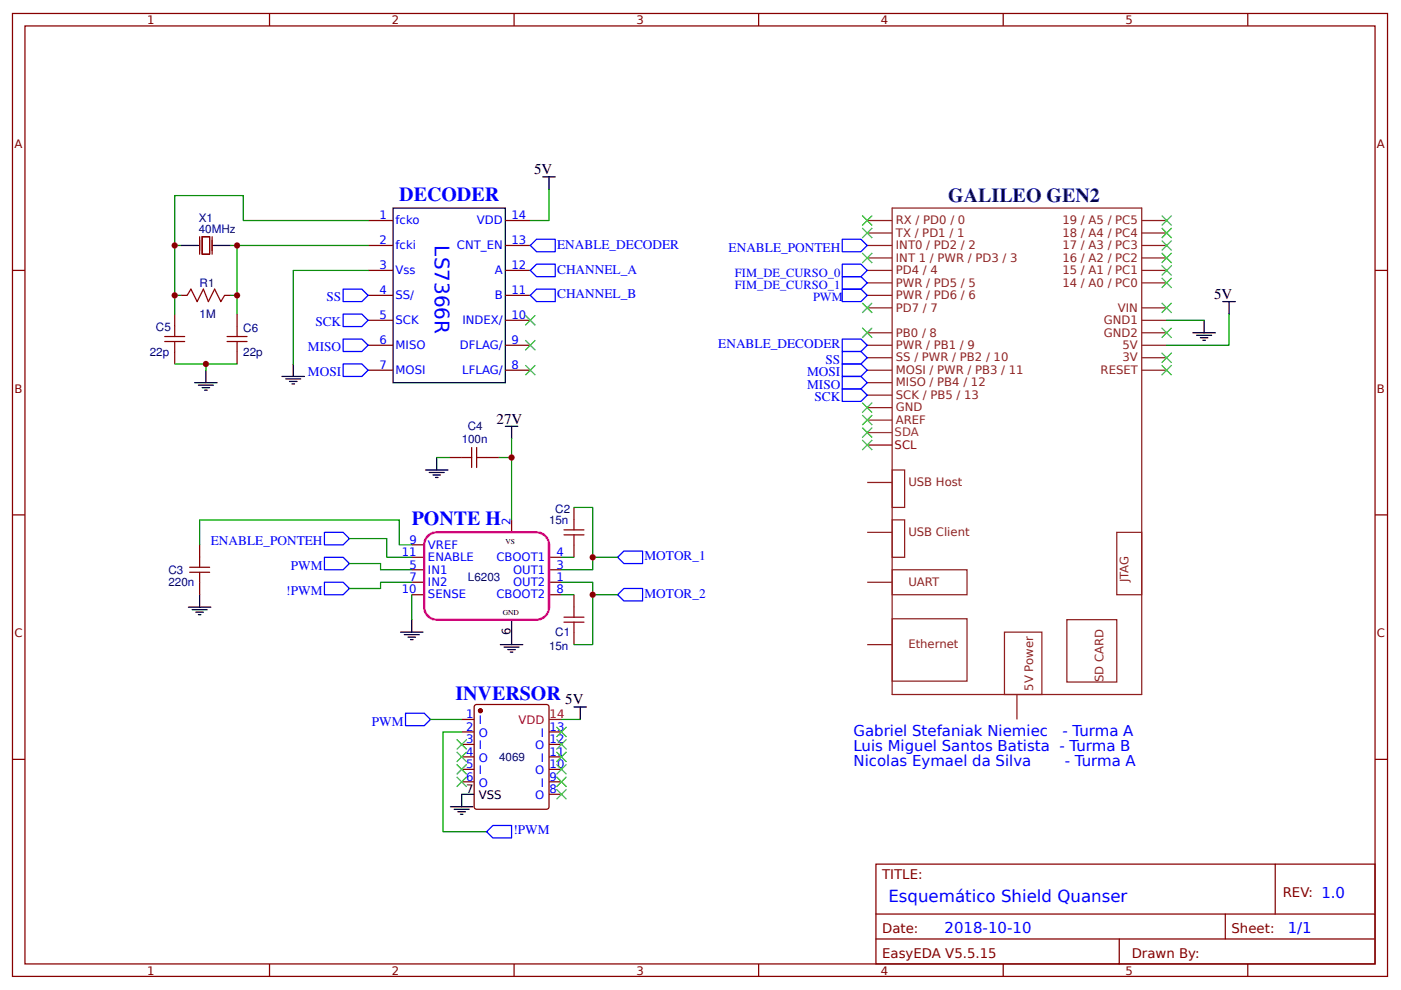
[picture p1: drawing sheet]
<svg xmlns="http://www.w3.org/2000/svg" width="297mm" height="210mm" viewBox="0 0 297 210" stroke-linecap="round" stroke-linejoin="round" font-family="sans-serif">
<g fill="none" stroke="#800" stroke-width=".26">
<path d="M2.6 2.9h291.6v204.2h-291.6zM5.3 5.5h286.3v199h-286.3zM57.1 2.9v2.6M109 2.9v2.6M160.9 2.9v2.6M212.7 2.9v2.6M264.6 2.9v2.6M2.6 57.4h2.7M42.3 50.2v3.7M42.9 50.2h1.5v3.7h-1.5zM45 50.2v3.7M78.1 57.4h5.2"/>
<path d="M78.1 46.8h5.2M78.1 52.1h5.2M107.2 57.4h5.2M107.2 46.8h5.2M107.2 52.1h5.2M291.6 57.4h2.6M37 66.6v2.7M37 74.6v2.6M38.4 62.7h1.3M47.6 62.7h1.3M50.3 66.6v2.7M50.3 74.6v2.6"/>
<path d="M78.1 62.7h5.2M78.1 67.9h5.2M78.1 73.2h5.2M78.1 78.5h5.2M107.2 62.7h5.2M107.2 67.9h5.2M107.2 73.2h5.2M107.2 78.5h5.2M95.2 97h2.7M103.2 97h2.6M2.6 109.2h2.7M42.3 115.6v2.6"/>
<path d="M87.3 115.6h2.7M87.3 118.2h2.7M108.5 110.3v2.6M116.4 118.2h2.7M121.7 107.6v2.7M121.7 115.6v2.6M291.6 109.2h2.6M42.3 123.5v2.7M87.3 126.2h2.7M87.3 123.5h2.7M87.3 120.9h2.7M116.4 126.2h2.7"/>
<path d="M116.4 123.5h2.7M116.4 120.9h2.7M121.7 126.2v2.6M121.7 134.1v2.6M97.9 152.6h2.6M97.9 155.3h2.6M97.9 157.9h2.6M100.8 149.5l15.1-.1 .4 .3 .1 21.4-.2 .5-15.1 .1-.5-.3-.1-21.4zM116.4 155.3h2.7M116.4 157.9h2.7M2.6 161.1h2.7M97.9 160.5h2.6"/>
<path d="M97.9 163.2h2.6M97.9 165.8h2.6M116.4 160.5h2.7M116.4 163.2h2.7M116.4 165.8h2.7M116.4 168.5h2.7M291.6 161.1h2.6M185.7 183.3h105.9v21.2h-105.9zM185.7 193.9h105.9M185.7 199.2h105.9M237.3 199.2v5.3M259.8 193.9v5.3"/>
<path d="M270.4 183.3v10.6M57.1 204.5v2.6M109 204.5v2.6M160.9 204.5v2.6M212.7 204.5v2.6M264.6 204.5v2.6"/>
</g>
<g fill="none" stroke="#00f" stroke-width=".26">
<path d="M112.4 52.1l1.4-1.4h3.9v2.7h-3.9zM112.4 57.4l1.4-1.4h3.9v2.7h-3.9zM178.6 56h4l1.3 1.4-1.3 1.3h-4zM178.6 50.7h4l1.3 1.4-1.3 1.3h-4zM178.6 58.7h4l1.3 1.3-1.3 1.3h-4zM72.8 61.3h3.9l1.4 1.4-1.4 1.3h-3.9zM72.8 66.6h3.9l1.4 1.3-1.4 1.4h-3.9zM72.8 71.9h3.9l1.4 1.3-1.4 1.4h-3.9zM72.8 77.2h3.9l1.4 1.3-1.4 1.4h-3.9zM112.4 62.7l1.4-1.4h3.9v2.7h-3.9zM178.6 61.3h4l1.3 1.4-1.3 1.3h-4zM178.6 74.6h4l1.3 1.3-1.3 1.3h-4z"/>
<path d="M178.6 77.2h4l1.3 1.3-1.3 1.4h-4zM178.6 79.9h4l1.3 1.3-1.3 1.3h-4zM178.6 71.9h4l1.3 1.3-1.3 1.4h-4zM178.6 82.5h4l1.3 1.3-1.3 1.3h-4zM68.8 118.2h4l1.3 1.3-1.3 1.4h-4zM68.8 112.9h4l1.3 1.3-1.3 1.4h-4zM132.3 116.9h4v2.6h-4l-1.3-1.3zM68.8 123.5h4l1.3 1.3-1.3 1.4h-4zM132.3 124.8h4v2.7h-4l-1.3-1.3zM86 151.3h4l1.3 1.3-1.3 1.3h-4zM103.2 176.4l1.3-1.3h4v2.6h-4z"/>
</g>
<g fill="none" stroke="#000" stroke-width=".26">
<path d="M115.1 37.5h2.6M116.4 37.5v2.7M38.4 52.1h3.7M45.2 52.1h3.7M83.3 44.1h23.9v37.1h-23.9zM43.7 78.5v2.7M59.8 79.9h4.8M62.2 77.2v2.7M252.9 70.6h4.8M253.7 71.1h3.2M254.5 71.6h1.6M255.1 72.2h.5"/>
<path d="M255.3 67.9v2.7M259.3 64h2.6M260.6 64v2.6M41.3 81.2h4.7M42.1 81.7h3.1M42.9 82.2h1.5M43.4 82.8h.5M60.6 80.4h3.2M61.4 80.9h1.6M61.9 81.4h.5M90.2 99.7h4.8M92.6 97v2.7"/>
<path d="M107.2 90.4h2.6M108.5 90.4v2.7M91 100.2h3.2M91.8 100.8h1.6M92.3 101.3h.6M40 128.8h4.7M40.7 129.3h3.2M41.5 129.9h1.6M42.1 130.4h.5M42.3 126.2v2.6M84.9 134.1h4.8M85.7 134.6h3.2"/>
<path d="M86.5 135.1h1.6M87 135.7h.6M87.3 131.4v2.7M106.1 136.7h4.8M106.9 137.3h3.2M107.7 137.8h1.6M108.2 138.3h.5M108.5 131.4v5.3M121.7 150h2.7M123 150v2.6M95.5 171.1h4.8M96.3 171.7h3.2"/>
<path d="M97.1 172.2h1.6M97.6 172.7h.6M100.5 168.5h-2.6v2.6"/>
</g>
<path d="M90.5 113.9a2.64 2.64 0 0 1 2.1-1h21.2a2.64 2.64 0 0 1 2.6 2.7v13.2a2.64 2.64 0 0 1-2.6 2.6h-21.2a2.64 2.64 0 0 1-2.6-2.6v-13.2v-.6z" fill="none" stroke="#f0f" stroke-width=".53"/>
<g fill="none" stroke="#080" stroke-width=".26">
<path d="M38.4 52.1h-1.4v10.6M48.9 52.1h1.4v10.6M50.3 52.1h27.8M78.1 57.4h-15.9v19.8M78.1 46.8h-26.5v-5.3h-14.6v10.6M116.4 40.2v6.6h-4M37 77.2h13.3M38.4 62.7h-1.4v3.9M43.7 77.2v1.3M48.9 62.7h1.4v3.9M247.4 67.9h7.9M260.6 66.6v6.6h-13.2"/>
<path d="M92.6 97h2.6M108.5 93.1v3.9h-2.7M108.5 97v13.3M42.3 115.6v-5.3h42.4v5.3h2.6M74.1 119.5h6.6v1.4h6.6M74.1 114.2h7.9v4h5.3M119.1 118.2h2.6M121.7 107.6h4v10.6M131 118.2h-5.3v2.7h-6.6M87.3 123.5h-6.6v1.3h-6.6M87.3 126.2v5.2M119.1 123.5h6.6v2.7h5.3"/>
<path d="M119.1 126.2h2.6M125.7 126.2v10.5h-4M91.3 152.6h6.6M97.9 155.3h-4v21.1h9.3M119.1 152.6h3.9"/>
</g>
<g fill="none" stroke="#a00000" stroke-width=".26">
<path d="M34.9 72.4h4.3M34.9 71.4h4.3M37 69.3v2.1M37 72.4v2.2M39.7 62.7l.8-1.4 1.3 2.7 1.3-2.7 1.1 2.7 1.3-2.7 1.3 2.7 .8-1.3M48.2 72.4h4.2M48.2 71.4h4.2M50.3 69.3v2.1M50.3 72.4v2.2M97.9 97h2.1M100 94.9v4.3M101.1 94.9v4.3"/>
<path d="M101.1 97h2.1M42.3 118.2v2.1M119.6 113.5h4.2M119.6 112.4h4.2M121.7 110.3v2.1M121.7 113.5v2.1M40.2 121.4h4.2M40.2 120.3h4.2M42.3 121.4v2.1M119.6 132h4.2M119.6 130.9h4.2M121.7 128.8v2.1"/>
<path d="M121.7 132v2.1"/>
</g>
<circle cx="101.9" cy="150.8" r=".4" fill="#800" stroke="#800" stroke-width=".26"/>
<path d="M116.4 152.6h2.7" fill="none" stroke="#f00" stroke-width=".26"/>
<g fill="#000" stroke="#3c3" stroke-width=".26">
<path d="M182.8 48.4l2.1 2.1zM184.9 48.4l-2.1 2.1z"/>
<path d="M182.8 45.7l2.1 2.1zM184.9 45.7l-2.1 2.1z"/>
<path d="M182.8 53.7l2.1 2.1zM182.8 55.8l2.1-2.1z"/>
<path d="M246.3 45.7l2.1 2.1zM248.4 45.7l-2.1 2.1z"/>
<path d="M246.3 48.4l2.1 2.1zM248.4 48.4l-2.1 2.1z"/>
<path d="M246.3 51l2.1 2.1zM248.4 51l-2.1 2.1z"/>
<path d="M246.3 53.7l2.1 2.1zM248.4 53.7l-2.1 2.1z"/>
<path d="M246.3 56.3l2.1 2.1zM248.4 56.3l-2.1 2.1z"/>
<path d="M246.3 58.9l2.1 2.2zM248.4 58.9l-2.1 2.2z"/>
<path d="M111.4 77.5l2.1 2.1zM113.5 77.5l-2.1 2.1z"/>
<path d="M111.4 72.2l2.1 2.1zM113.5 72.2l-2.1 2.1z"/>
<path d="M111.4 66.9l2.1 2.1zM111.4 69l2.1-2.1z"/>
<path d="M182.8 64.2l2.1 2.2zM184.9 64.2l-2.1 2.2z"/>
<path d="M182.8 69.5l2.1 2.1zM184.9 69.5l-2.1 2.1z"/>
<path d="M246.3 64.2l2.1 2.2zM248.4 64.2l-2.1 2.2z"/>
<path d="M246.3 69.5l2.1 2.1zM248.4 69.5l-2.1 2.1z"/>
<path d="M246.3 74.8l2.1 2.1zM248.4 74.8l-2.1 2.1z"/>
<path d="M246.3 77.5l2.1 2.1zM248.4 77.5l-2.1 2.1z"/>
<path d="M182.8 85.4l2.1 2.1zM184.9 85.4l-2.1 2.1z"/>
<path d="M182.8 88.1l2.1 2.1zM184.9 88.1l-2.1 2.1z"/>
<path d="M182.8 90.7l2.1 2.1zM184.9 90.7l-2.1 2.1z"/>
<path d="M182.8 93.3l2.1 2.2zM184.9 93.3l-2.1 2.2z"/>
<path d="M96.8 156.8l2.2 2.2zM99 156.8l-2.2 2.2z"/>
<path d="M96.8 159.5l2.2 2.1zM99 159.5l-2.2 2.1z"/>
<path d="M118 159.5l2.1 2.1zM118 161.6l2.1-2.1z"/>
<path d="M118 156.8l2.1 2.2zM120.1 156.8l-2.1 2.2z"/>
<path d="M118 154.2l2.1 2.1zM120.1 154.2l-2.1 2.1z"/>
<path d="M96.8 162.1l2.2 2.2zM99 162.1l-2.2 2.2z"/>
<path d="M96.8 164.8l2.2 2.1zM99 164.8l-2.2 2.1z"/>
<path d="M118 167.4l2.1 2.1zM118 169.5l2.1-2.1z"/>
<path d="M118 164.8l2.1 2.1zM120.1 164.8l-2.1 2.1z"/>
<path d="M118 162.1l2.1 2.2zM120.1 162.1l-2.1 2.2z"/>
</g>
<g fill="none" stroke="#8d2323" stroke-width=".26">
<path d="M183.9 46.8h5.3M183.9 49.4h5.3M183.9 52.1h5.3M183.9 54.7h5.3M183.9 57.4h5.3M189.2 44.1h52.9v103.2h-52.9zM242.1 46.8h5.3M242.1 49.4h5.3M242.1 52.1h5.3M242.1 54.7h5.3M242.1 57.4h5.3M183.9 60h5.3"/>
<path d="M183.9 62.7h5.3M183.9 65.3h5.3M183.9 70.6h5.3M183.9 73.2h5.3M183.9 75.9h5.3M183.9 78.5h5.3M242.1 60h5.3M242.1 65.3h5.3M242.1 70.6h5.3M242.1 73.2h5.3M242.1 75.9h5.3M242.1 78.5h5.3"/>
<path d="M242.1 67.9h5.3M183.9 81.2h5.3M183.9 83.8h5.3M183.9 86.5h5.3M183.9 89.1h5.3M189.2 99.7h2.6v7.9h-2.6zM183.9 112.9h5.3M183.9 102.3h5.3M189.2 110.3h2.6v7.9h-2.6zM236.8 112.9h5.3v13.3h-5.3zM183.9 136.7h5.3M183.9 123.5h5.3"/>
<path d="M189.2 131.3h15.9v13.2h-15.9zM189.2 120.9h15.9v5.3h-15.9zM213 134.1h7.9v13.2h-7.9zM226.2 131.4h10.6v13.3h-10.6zM215.6 147.3v5.3"/>
</g>
<path d="M183.9 91.8h5.3" fill="none" stroke="#933" stroke-width=".26"/>
<path d="M183.9 94.4h5.3" fill="none" stroke="#900" stroke-width=".26"/>
<g fill="#c00">
<circle cx="37" cy="52.1" r=".66"/>
<circle cx="50.3" cy="62.7" r=".66"/>
<circle cx="43.7" cy="77.2" r=".66"/>
<circle cx="125.7" cy="118.2" r=".66"/>
<circle cx="125.7" cy="126.2" r=".66"/>
<circle cx="37" cy="62.7" r=".66"/>
<circle cx="50.3" cy="52.1" r=".66"/>
<circle cx="108.5" cy="97" r=".66"/>
</g>
<g font-size="4.2" fill="#00f">
<text x="84.7" y="42.7">DECODER</text>
<text x="92.2" y="52.1" transform="rotate(90 92.2 52.1)">LS7366R</text>
<text x="87.3" y="111.4">PONTE H</text>
<text x="96.6" y="148.5">INVERSOR</text>
</g>
<text font-size="4.2" fill="#000080" x="201.1" y="42.8">GALILEO GEN2</text>
<text font-size="3.5" fill="#00f" x="188.4" y="191.2">Esquemático Shield Quanser</text>
<g font-size="3.2">
<text x="113.2" y="37">5V</text>
<text x="257.4" y="63.4">5V</text>
<text x="105.3" y="89.9">27V</text>
<text x="119.9" y="149.4">5V</text>
</g>
<g font-size="3.2" fill="#00f">
<text x="181" y="156.1">Gabriel Stefaniak Niemiec</text>
<text x="181" y="159.2">Luis Miguel Santos Batista - Turma B</text>
<text x="225.3" y="156.1">- Turma A</text>
<text x="181" y="162.4">Nicolas Eymael da Silva</text>
<text x="225.8" y="162.4">- Turma A</text>
<text x="200.3" y="197.9">2018-10-10</text>
<text x="273" y="197.9">1/1</text>
</g>
<g font-size="2.8" fill="#00f">
<text x="118.1" y="52.7">ENABLE_DECODER</text>
<text x="154.5" y="53.4">ENABLE_PONTEH</text>
<text x="118.1" y="58">CHANNEL_A</text>
<text x="69.2" y="63.8">SS</text>
<text x="118.1" y="63.3">CHANNEL_B</text>
<text x="66.9" y="69.1">SCK</text>
<text x="65.3" y="74.4">MISO</text>
<text x="152.3" y="73.9">ENABLE_DECODER</text>
<text x="175.1" y="77.2">SS</text>
<text x="65.3" y="79.8">MOSI</text>
<text x="171.1" y="79.8">MOSI</text>
<text x="171.1" y="82.5">MISO</text>
<text x="172.7" y="85.1">SCK</text>
<text x="44.7" y="115.6">ENABLE_PONTEH</text>
<text x="136.7" y="118.9">MOTOR_1</text>
<text x="61.7" y="120.9">PWM</text>
<text x="60.7" y="126.2">!PWM</text>
<text x="136.7" y="126.8">MOTOR_2</text>
<text x="78.9" y="153.9">PWM</text>
<text x="108.9" y="176.9">!PWM</text>
</g>
<g font-size="2.8" fill="#800">
<text x="187.1" y="186.5">TITLE:</text>
<text x="272" y="190.2">REV: 1.0</text>
<text x="187.1" y="197.9">Date:</text>
<text x="261.1" y="197.9">Sheet:</text>
<text x="187.1" y="203.1">EasyEDA V5.5.15</text>
<text x="240" y="203.1">Drawn By:</text>
</g>
<g font-size="2.6" fill="#00f">
<text x="155.8" y="58.7">FIM_DE_CURSO_0</text>
<text x="155.8" y="61.3">FIM_DE_CURSO_1</text>
<text x="172.4" y="63.8">PWM</text>
</g>
<g font-size="2.5" fill="#800">
<text x="31.2" y="5.1">1</text>
<text x="83.1" y="5.1">2</text>
<text x="134.9" y="5.1">3</text>
<text x="186.8" y="5.1">4</text>
<text x="238.7" y="5.1">5</text>
<text x="3" y="31.4">A</text>
<text x="292" y="31.4">A</text>
<text x="3" y="83.3">B</text>
<text x="292" y="83.3">B</text>
<text x="3" y="135.1">C</text>
<text x="292" y="135.1">C</text>
<text x="31.2" y="206.7">1</text>
<text x="83.1" y="206.7">2</text>
<text x="134.9" y="206.7">3</text>
<text x="186.8" y="206.7">4</text>
<text x="238.7" y="206.7">5</text>
</g>
<g font-size="2.5" fill="#000080">
<text x="42.1" y="47.1">X1</text>
<text x="42.1" y="49.4">40MHz</text>
<text x="42.3" y="60.9">R1</text>
<text x="33.1" y="70.1">C5</text>
<text x="42.3" y="67.5">1M</text>
<text x="51.6" y="70.4">C6</text>
<text x="31.7" y="75.4">22p</text>
<text x="51.6" y="75.4">22p</text>
<text x="97.9" y="94">100n</text>
<text x="99.2" y="91.3">C4</text>
<text x="116.4" y="111.2">15n</text>
<text x="117.7" y="108.8">C2</text>
<text x="35.7" y="124.4">220n</text>
<text x="35.7" y="121.7">C3</text>
<text x="99.2" y="123.3">L6203</text>
<text x="116.4" y="137.9">15n</text>
<text x="117.7" y="135">C1</text>
<text x="105.8" y="161.5">4069</text>
</g>
<g font-size="2.5" fill="#00f">
<text x="80.4" y="46.5">1</text>
<text x="83.9" y="47.6">fcko</text>
<text x="101.1" y="47.6">VDD</text>
<text x="108.5" y="46.5">14</text>
<text x="80.4" y="51.8">2</text>
<text x="83.9" y="52.9">fcki</text>
<text x="96.9" y="52.9">CNT_EN</text>
<text x="108.5" y="51.8">13</text>
<text x="80.4" y="57.1">3</text>
<text x="83.9" y="58.2">Vss</text>
<text x="104.9" y="58.2">A</text>
<text x="108.5" y="57.1">12</text>
<text x="80.4" y="62.4">4</text>
<text x="83.9" y="63.4">SS/</text>
<text x="104.9" y="63.4">B</text>
<text x="108.5" y="62.4">11</text>
<text x="80.4" y="67.7">5</text>
<text x="83.9" y="68.7">SCK</text>
<text x="98.1" y="68.7">INDEX/</text>
<text x="108.5" y="67.7">10</text>
<text x="80.4" y="73">6</text>
<text x="83.9" y="74">MISO</text>
<text x="97.5" y="74">DFLAG/</text>
<text x="108.5" y="73">9</text>
<text x="80.4" y="78.3">7</text>
<text x="83.9" y="79.3">MOSI</text>
<text x="98" y="79.3">LFLAG/</text>
<text x="108.5" y="78.3">8</text>
<text x="108.2" y="111.3" transform="rotate(-90 108.2 111.3)">2</text>
<text x="85.2" y="118">11</text>
<text x="86.8" y="115.3">9</text>
<text x="90.8" y="116.4">VREF</text>
<text x="90.8" y="119">ENABLE</text>
<text x="105.3" y="119">CBOOT1</text>
<text x="118" y="118">4</text>
<text x="85.2" y="125.9">10</text>
<text x="86.8" y="123.2">7</text>
<text x="86.8" y="120.6">5</text>
<text x="90.8" y="124.3">IN2</text>
<text x="90.8" y="121.7">IN1</text>
<text x="108.8" y="124.3">OUT2</text>
<text x="108.8" y="121.7">OUT1</text>
<text x="118" y="125.9">8</text>
<text x="118" y="123.2">1</text>
<text x="118" y="120.6">3</text>
<text x="90.8" y="126.9">SENSE</text>
<text x="105.3" y="126.9">CBOOT2</text>
<text x="98.8" y="152.3">1</text>
<text x="98.8" y="155">2</text>
<text x="101.5" y="153.7">I</text>
<text x="116.5" y="155">13</text>
<text x="98.8" y="157.6">3</text>
<text x="98.8" y="160.3">4</text>
<text x="101.5" y="156.3">O</text>
<text x="101.5" y="159">I</text>
<text x="101.5" y="161.6">O</text>
<text x="113.5" y="159">O</text>
<text x="114.7" y="161.6">I</text>
<text x="114.7" y="156.3">I</text>
<text x="116.5" y="160.3">11</text>
<text x="116.5" y="157.6">12</text>
<text x="98.8" y="162.9">5</text>
<text x="98.8" y="165.6">6</text>
<text x="101.5" y="164.3">I</text>
<text x="101.5" y="166.9">O</text>
<text x="113.5" y="164.3">O</text>
<text x="114.7" y="166.9">I</text>
<text x="116.5" y="165.6">9</text>
<text x="116.5" y="162.9">10</text>
<text x="113.5" y="169.5">O</text>
<text x="116.5" y="168.2">8</text>
</g>
<g font-size="2.5" fill="#8d2323">
<text x="190" y="47.6">RX / PD0 / 0</text>
<text x="225.3" y="47.6">19 / A5 / PC5</text>
<text x="190" y="50.2">TX / PD1 / 1</text>
<text x="190" y="52.9">INT0 / PD2 / 2</text>
<text x="225.3" y="50.2">18 / A4 / PC4</text>
<text x="225.3" y="52.9">17 / A3 / PC3</text>
<text x="190" y="55.5">INT 1 / PWR / PD3 / 3</text>
<text x="190" y="58.2">PD4 / 4</text>
<text x="225.3" y="55.5">16 / A2 / PC2</text>
<text x="225.3" y="58.2">15 / A1 / PC1</text>
<text x="190" y="60.8">PWR / PD5 / 5</text>
<text x="190" y="63.4">PWR / PD6 / 6</text>
<text x="225.3" y="60.8">14 / A0 / PC0</text>
<text x="190" y="66.1">PD7 / 7</text>
<text x="190" y="71.4">PB0 / 8</text>
<text x="234.1" y="68.7">GND1</text>
<text x="234.1" y="71.4">GND2</text>
<text x="237" y="66.1">VIN</text>
<text x="190" y="74">PWR / PB1 / 9</text>
<text x="190" y="76.7">SS / PWR / PB2 / 10</text>
<text x="238" y="74">5V</text>
<text x="238" y="76.7">3V</text>
<text x="190" y="79.3">MOSI / PWR / PB3 / 11</text>
<text x="190" y="82">MISO / PB4 / 12</text>
<text x="233.4" y="79.3">RESET</text>
<text x="190" y="84.6">SCK / PB5 / 13</text>
<text x="190" y="87.3">GND</text>
<text x="190" y="89.9">AREF</text>
<text x="192.6" y="103.1">USB Host</text>
<text x="192.6" y="113.7">USB Client</text>
<text x="192.6" y="124.3">UART</text>
<text x="239.3" y="123.5" transform="rotate(-90 239.3 123.5)">JTAG</text>
<text x="192.6" y="137.5">Ethernet</text>
<text x="219.1" y="146.5" transform="rotate(-90 219.1 146.5)">5V Power</text>
<text x="234" y="144.7" transform="rotate(-90 234 144.7)">SD CARD</text>
</g>
<text font-size="2.5" fill="#933" x="189.7" y="92.6">SDA</text>
<text font-size="2.5" fill="#900" x="189.7" y="95.2">SCL</text>
<g font-size="2.5">
<text x="108.2" y="134.6" transform="rotate(-90 108.2 134.6)">6</text>
<text x="98.8" y="168.2">7</text>
<text x="101.5" y="169.5">VSS</text>
</g>
<g font-size="2.5" fill="#f00">
<text x="109.9" y="153.7">VDD</text>
<text x="116.5" y="152.3">14</text>
</g>
<g font-size="1.6">
<text x="107.2" y="115.3">VS</text>
<text x="106.6" y="130.4">GND</text>
</g>
</svg>
